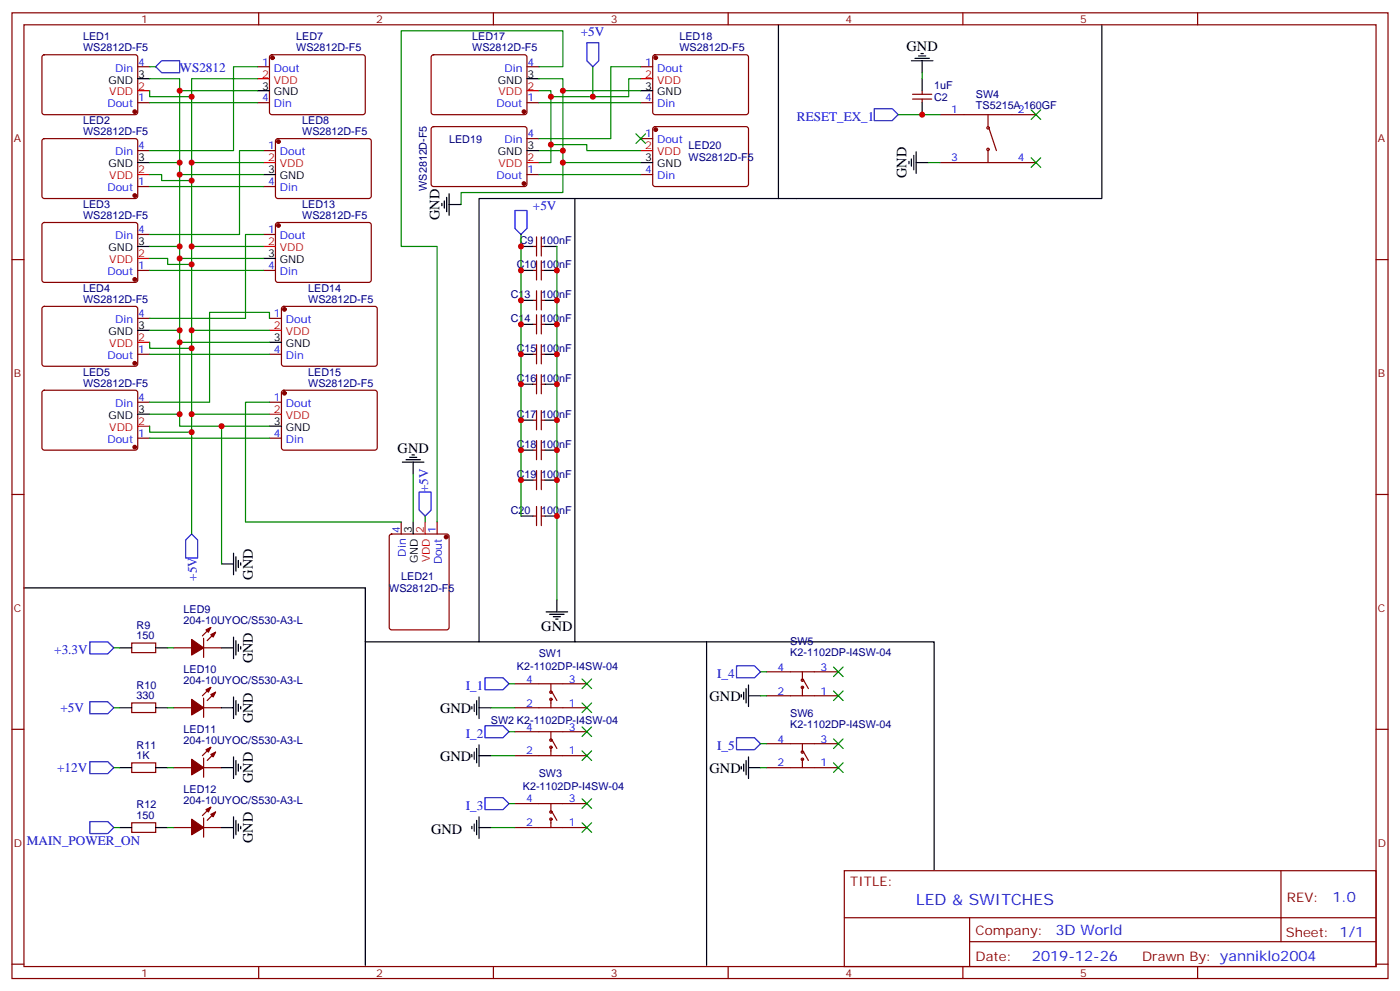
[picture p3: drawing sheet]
<svg xmlns="http://www.w3.org/2000/svg" width="412mm" height="292mm" viewBox="0 0 412 292" stroke-linecap="round" stroke-linejoin="round" font-family="sans-serif">
<g fill="none" stroke="#000" stroke-width=".35">
<path d="M229.3 7.3v51.2h95.3v-51.2M268.5 17.9h6.3M269.5 17.2h4.3M270.6 16.5h2.1M271.3 15.8h.7M271.6 17.9v3.5M40.6 23.2h3.5M75.8 26.7h3.6M155.2 23.2h3.5M188.7 26.7h3.6M271.6 23.2v3.5M271.6 30.2v3.6"/>
<path d="M40.6 47.9h3.5M77.6 51.4h3.5M130.2 59.9v.7M130.9 59.2v2.1M131.6 58.1v4.2M132.3 57v6.4M155.2 44.3h3.5M169.3 58.5v130.5M188.7 47.9h3.6M229.3 58.5h-88.2v130.5M267.8 47.5v.7M268.5 46.8v2.1"/>
<path d="M269.2 45.8v4.2M269.9 47.9h3.5M269.9 44.7v6.3M40.6 72.6h3.5M77.6 76.1h3.5M132.3 60.2h3.5M153.5 72.6h3.5M153.5 79.6h3.5M160.5 72.6h3.5M160.5 79.6h3.5M40.6 97.3h3.5M153.5 88.4h3.5"/>
<path d="M153.5 95.5h3.5M160.5 88.4h3.5M160.5 95.5h3.5M79.4 100.8h3.5M153.5 104.3h3.5M153.5 113.1h3.5M160.5 104.3h3.5M160.5 113.1h3.5M40.6 122h3.5M79.4 125.5h3.5M118.5 136.1h6.4M119.6 135.4h4.2"/>
<path d="M120.6 134.7h2.2M121.4 133.9h.7M121.7 136.1v3.5M153.5 123.7h3.5M153.5 132.5h3.5M160.5 123.7h3.5M160.5 132.5h3.5M121.7 153.7v3.5M153.5 141.4h3.5M153.5 151.9h3.5M160.5 141.4h3.5M160.5 151.9h3.5"/>
<path d="M7.1 173.1h100.5v111.1M65.3 166.1h3.5M68.8 162.9v6.3M69.5 163.9v4.3M70.2 165v2.1M70.9 165.7v.7M164 176.6v3.6M35.3 190.7h3.5M45.9 190.7h3.5M65.3 190.7h3.5M68.8 187.6v6.3M69.5 188.6v4.3"/>
<path d="M70.2 189.7v2.1M70.9 190.4v.7M107.6 189h100.5v95.2M160.9 180.2h6.3M161.9 180.9h4.3M163 181.6h2.1M163.7 182.3h.7M208.1 189h67.1v67M35.3 208.4h3.5M45.9 208.4h3.5M65.3 208.4h3.5M68.8 205.2v6.4"/>
<path d="M69.5 206.3v4.2M70.2 207.3v2.1M70.9 208v.7M139 208v.7M139.7 207.3v2.1M140.4 206.3v4.2M141.1 208.4h3.5M141.1 205.2v6.4M141.1 219.3v6.4M218.4 204.5v.7M219.1 203.8v2.1M219.8 202.7v4.3"/>
<path d="M220.5 201.7v6.3M220.5 204.9h3.5M35.3 226h3.5M45.9 226h3.5M65.3 226h3.5M68.8 222.8v6.4M69.5 223.9v4.2M70.2 225v2.1M70.9 225.7v.7M139 222.1v.7M139.7 221.4v2.2M140.4 220.4v4.2"/>
<path d="M141.1 222.5h3.5M218.4 225.7v.7M219.1 225v2.1M219.8 223.9v4.2M220.5 226h3.5M220.5 222.8v6.4M35.3 243.7h3.5M45.9 243.7h3.5M65.3 243.7h3.5M68.8 240.5v6.3M69.5 241.5v4.3M70.2 242.6v2.1"/>
<path d="M70.9 243.3v.7M139 243.3v.7M139.7 242.6v2.1M140.4 241.5v4.3M141.1 243.7h3.5M141.1 240.5v6.3"/>
</g>
<g fill="none" stroke="#870000" stroke-width=".35">
<path d="M3.5 3.8h405.4v284.3h-405.4zM7.1 7.3h398.2v277.3h-398.2zM12.6 16.3l.5-.2 27 .1 .5 .6-.1 16.5-.6 .5-27.1-.1-.5-.6v-16.3zM40.6 19.6h3.5M75.8 19.6h3.6M76.2 3.8v3.5M79.6 16.3l.5-.2 27.1 .1 .4 .6-.1 16.5-.6 .5-27.1-.1-.4-.6v-16.3zM127.2 16.3l.5-.2 27.1 .1 .4 .6v16.5l-.7 .5-27.1-.1-.4-.6v-16.3zM145.3 3.8v3.5M155.2 19.6h3.5M188.7 19.6h3.6M192.5 16.3l.5-.2 27.1 .1 .4 .6-.1 16.5-.6 .5-27.1-.1-.4-.6v-16.3z"/>
<path d="M214.5 3.8v3.5M283.6 3.8v3.5M352.8 3.8v3.5M40.6 30.2h3.5M75.8 30.2h3.6M127.2 37.5l.5-.2h27.1l.4 .7v16.5l-.7 .4h-27.1l-.4-.7v-16.2zM155.2 30.2h3.5M188.7 30.2h3.6M192.5 37.5l.5-.2h27.1l.4 .7-.1 16.5-.6 .4h-27.1l-.4-.7v-16.2zM268.8 29.2h5.7M268.8 27.8h5.7M271.6 26.7v1.1"/>
<path d="M271.6 29.2v1M276.9 33.8h28.3M291 33.8v3.5M291.4 38l2.1 6.3M12.6 41l.5-.2 27 .1 .5 .6-.1 16.5-.6 .5-27.1-.1-.5-.7v-16.2zM40.6 54.9h3.5M40.6 44.3h3.5M77.6 54.9h3.5M77.6 44.3h3.5M81.4 41l.4-.2 27.1 .1 .5 .6-.1 16.5-.6 .5-27.1-.1-.5-.7v-16.2zM155.2 51.4h3.5M155.2 40.8h3.5"/>
<path d="M188.7 51.4h3.6M188.7 40.8h3.6M276.9 47.9h28.3M291 44.3v3.6M3.5 76.4h3.6M12.6 65.7l.5-.2 27 .1 .5 .6-.1 16.5-.6 .4h-27.1l-.5-.7v-16.2zM40.6 79.6h3.5M40.6 69h3.5M77.6 79.6h3.5M77.6 69h3.5M81.4 65.7l.4-.2 27.1 .1 .5 .6-.1 16.5-.6 .4h-27.1l-.5-.7v-16.2zM157 79.6h1"/>
<path d="M157 72.6h1M158 69.7v5.7M158 76.8v5.6M159.5 79.6h1M159.5 69.7v5.7M159.5 76.8v5.6M159.5 72.6h1M405.3 76.4h3.6M12.6 90.4l.5-.2 27 .1 .5 .6-.1 16.5-.6 .4h-27.1l-.5-.7v-16.2zM40.6 93.7h3.5M79.4 93.7h3.5M83.1 90.4l.5-.2 27.1 .1 .4 .6v16.5l-.7 .4h-27.1l-.4-.7v-16.2z"/>
<path d="M157 88.4h1M157 95.5h1M158 85.6v5.7M158 92.7v5.6M159.5 85.6v5.7M159.5 92.7v5.6M159.5 88.4h1M159.5 95.5h1M12.6 115.1l.5-.2 27 .1 .5 .6-.1 16.5-.6 .4h-27.1l-.5-.7v-16.2zM40.6 104.3h3.5M40.6 118.4h3.5M79.4 104.3h3.5"/>
<path d="M79.4 118.4h3.5M83.1 115.1l.5-.2 27.1 .1 .4 .6v16.5l-.7 .4h-27.1l-.4-.7v-16.2zM157 104.3h1M157 113.1h1M158 101.5v5.6M158 110.3v5.7M159.5 104.3h1M159.5 101.5v5.6M159.5 110.3v5.7M159.5 113.1h1M40.6 129h3.5M79.4 129h3.5"/>
<path d="M157 123.7h1M157 132.5h1M158 120.9v5.6M158 129.7v5.7M158 138.5v5.7M159.5 120.9v5.6M159.5 129.7v5.7M159.5 138.5v5.7M159.5 123.7h1M159.5 132.5h1M3.5 145.6h3.6M114.9 157.4l.5-.2h16.2l.6 .5 .1 27-.5 .7-16.4 .1-.7-.5v-27.1z"/>
<path d="M118.2 153.7v3.5M128.8 153.7v3.5M157 141.4h1M157 151.9h1M158 149.1v5.7M159.5 149.1v5.7M159.5 141.4h1M159.5 151.9h1M405.3 145.6h3.6M38.8 189.3h7.1v2.9h-7.1zM51.2 190.7h5.2M60 187.9v5.7"/>
<path d="M60 190.7h5.3M62.1 184.7l-2.5 2.5M63.5 186.2l-2.5 2.4M225.8 197.8h21.1M236.4 197.8v2.5M3.5 214.7h3.6M38.8 207h7.1v2.8h-7.1zM51.2 208.4h5.2M60 205.6v5.6M60 208.4h5.3M62.1 202.4l-2.5 2.5M63.5 203.8l-2.5 2.5"/>
<path d="M151.7 208.4h21.2M151.7 201.3h21.2M151.7 215.4h21.2M162.3 201.3v2.5M162.3 205.9v2.5M162.3 215.4v2.5M162.6 203.8l1.4 2.5M162.6 217.9l1.4 2.5M225.8 204.9h21.1M225.8 219h21.1M236.4 202.4v2.5M236.4 219v2.4"/>
<path d="M236.7 200.3l1.4 2.4M405.3 214.7h3.6M38.8 224.6h7.1v2.8h-7.1zM51.2 226h5.2M60 223.2v5.6M60 226h5.3M62.1 220l-2.5 2.5M62.1 237.7l-2.5 2.4M63.5 221.4l-2.5 2.5M63.5 239.1l-2.5 2.4M151.7 222.5h21.2M151.7 236.6h21.2"/>
<path d="M162.3 220v2.5M162.3 236.6v2.5M162.6 239.1l1.4 2.4M225.8 226h21.1M236.4 223.6v2.4M236.7 221.4l1.4 2.5M38.8 242.3h7.1v2.8h-7.1zM51.2 243.7h5.2M60 240.8v5.7M60 243.7h5.3M151.7 243.7h21.2M162.3 241.2v2.5"/>
<path d="M248.7 256.4h156.6v28.2h-156.6zM377.3 256.4v20.9M248.7 270.2h156.5M285.6 277.3h119.6M285.6 270.2v14.1M3.5 283.9h3.6M76.2 284.6v3.5M145.3 284.6v3.5M214.5 284.6v3.5M283.6 284.6v3.5M352.8 284.6v3.5M405.3 283.9h3.6"/>
<circle cx="291" cy="37.6" r=".35"/>
<circle cx="291" cy="44" r=".35"/>
<circle cx="162.3" cy="205.9" r=".35"/>
<circle cx="162.3" cy="203.8" r=".35"/>
<circle cx="162.3" cy="217.9" r=".35"/>
<circle cx="236.4" cy="200.3" r=".35"/>
<circle cx="236.4" cy="202.4" r=".35"/>
<circle cx="162.3" cy="220" r=".35"/>
<circle cx="162.3" cy="239.1" r=".35"/>
<circle cx="236.4" cy="223.6" r=".35"/>
<circle cx="236.4" cy="221.4" r=".35"/>
<circle cx="162.3" cy="241.2" r=".35"/>
</g>
<g fill="#870000" stroke="#870000" stroke-width=".35">
<path d="M62.1 186.9l1.4-.7-.7 1.4z"/>
<path d="M60.7 185.5l1.4-.8-.7 1.5z"/>
<path d="M56.4 188.3l3.6 2.4-3.6 2.2z"/>
<path d="M62.1 204.5l1.4-.7-.7 1.4z"/>
<path d="M60.7 203.1l1.4-.7-.7 1.4z"/>
<path d="M56.4 205.9l3.6 2.5-3.6 2.1z"/>
<path d="M62.1 222.1l1.4-.7-.7 1.4z"/>
<path d="M60.7 220.7l1.4-.7-.7 1.4z"/>
<path d="M56.4 223.6l3.6 2.4-3.6 2.1z"/>
<path d="M62.1 239.8l1.4-.7-.7 1.4z"/>
<path d="M60.7 238.4l1.4-.7-.7 1.4z"/>
<path d="M56.4 241.2l3.6 2.5-3.6 2.1z"/>
<circle cx="39.7" cy="32.9" r=".53"/>
<circle cx="39.7" cy="57.6" r=".53"/>
<circle cx="39.7" cy="82.3" r=".53"/>
<circle cx="39.7" cy="107" r=".53"/>
<circle cx="39.7" cy="131.7" r=".53"/>
<circle cx="80.3" cy="17" r=".53"/>
<circle cx="82" cy="41.7" r=".53"/>
<circle cx="82" cy="66.4" r=".53"/>
<circle cx="83.8" cy="91.1" r=".53"/>
<circle cx="83.8" cy="115.8" r=".53"/>
<circle cx="154.3" cy="32.9" r=".53"/>
<circle cx="193.1" cy="17" r=".53"/>
<circle cx="154.3" cy="54" r=".53"/>
<circle cx="193.1" cy="38.2" r=".53"/>
<circle cx="131.4" cy="158.1" r=".53"/>
</g>
<g fill="none" stroke="#f00" stroke-width=".35">
<path d="M40.6 26.7h3.5M75.8 23.2h3.6M155.2 26.7h3.5M188.7 23.2h3.6M40.6 51.4h3.5M77.6 47.9h3.5M155.2 47.9h3.5M188.7 44.3h3.6M40.6 76.1h3.5M77.6 72.6h3.5M79.4 97.3h3.5M40.6 100.8h3.5"/>
<path d="M40.6 125.5h3.5M79.4 122h3.5M125.2 153.7v3.5"/>
</g>
<g fill="none" stroke="#00f" stroke-width=".35">
<path d="M47.6 17.9h5.3v3.5h-5.3l-1.7-1.8zM172.9 12.6h3.5v5.3l-1.8 1.7-1.7-1.7zM257.5 32h5.3l1.8 1.8-1.8 1.7h-5.3zM151.7 62h3.5v5.3l-1.7 1.7-1.8-1.7zM56.4 157.2l1.8 1.8v5.3h-3.5v-5.3zM123.5 144.9h3.5v5.3l-1.8 1.7-1.7-1.7zM26.5 189h5.2l1.8 1.7-1.8 1.8h-5.2zM142.9 199.6h5.3l1.7 1.7-1.7 1.8h-5.3zM217 196h5.2l1.8 1.8-1.8 1.8h-5.2zM26.5 206.6h5.2l1.8 1.8-1.8 1.7h-5.2zM142.9 213.7h5.3l1.7 1.7-1.7 1.8h-5.3zM217 217.2h5.2l1.8 1.8-1.8 1.7h-5.2z"/>
<path d="M26.5 224.3h5.2l1.8 1.7-1.8 1.8h-5.2zM142.9 234.8h5.3l1.7 1.8-1.7 1.8h-5.3zM26.5 241.9h5.2l1.8 1.8-1.8 1.7h-5.2z"/>
</g>
<g fill="none" stroke="#008700" stroke-width=".35">
<path d="M44.1 19.6h1.8M75.8 19.6h-7v24.7h-24.7M158.7 19.6h7.1v-10.5h-47.6v63.5h10.6v81.1M174.6 19.6v8.9M188.7 19.6h-8.8v21.2h-21.2M44.1 23.2h8.8v24.7h-8.8M44.1 26.7v1.8h12.3M44.1 30.2h31.7M52.9 26.7h22.9M75.8 23.2h-19.4v134M158.7 23.2h7.1v21.1h-7.1M158.7 30.2h30"/>
<path d="M162.3 28.5v19.4h-3.6M165.8 26.7h22.9M188.7 23.2h-3.5v5.3h-22.9v-1.8h-3.6M264.6 33.8h12.3M271.6 21.4v1.8M44.1 51.4h3.5v1.8h8.8M44.1 54.9h33.5M52.9 47.9v24.7h-8.8M52.9 51.4h24.7M56.4 47.9h21.2M77.6 44.3h-7v24.7h-26.5M158.7 51.4h30"/>
<path d="M162.3 42.6h10.6v1.7h15.8M165.8 44.3v3.6h22.9M165.8 47.9v8.8h-30v3.5M273.4 47.9h3.5M44.1 76.1h5.3v1.8h7M44.1 79.6h33.5M52.9 72.6v24.7h-8.8M52.9 76.1h24.7M56.4 72.6h21.2M77.6 69h-5.3v24.7h-28.2M153.5 69v82.9M164 72.6v104"/>
<path d="M52.9 97.3v24.7h-8.8M56.4 97.3h23M79.4 93.7v-1.7h-17.7v26.4h-17.6M44.1 100.8v1.8h12.3M44.1 104.3h35.3M52.9 100.8h26.5M79.4 118.4h-7.1v35.3h45.9M44.1 125.5v1.7h12.3M44.1 129h35.3M52.9 122v3.5h26.5M56.4 122h23M65.3 125.5v40.6"/>
<path d="M121.7 139.6v14.1M125.2 151.9v1.8M33.5 190.7h1.8M49.4 190.7h1.8M224 197.8h1.8M33.5 208.4h1.8M49.4 208.4h1.8M144.6 208.4h7.1M149.9 201.3h1.8M149.9 215.4h1.8M224 219h1.8M224 204.9h1.8"/>
<path d="M33.5 226h1.8M49.4 226h1.8M144.6 222.5h7.1M149.9 236.6h1.8M224 226h1.8M33.5 243.7h1.8M49.4 243.7h1.8M144.6 243.7h7.1"/>
</g>
<g fill="#c00">
<circle cx="153.5" cy="72.6" r=".88"/>
<circle cx="153.5" cy="79.6" r=".88"/>
<circle cx="153.5" cy="88.4" r=".88"/>
<circle cx="153.5" cy="95.5" r=".88"/>
<circle cx="153.5" cy="104.3" r=".88"/>
<circle cx="153.5" cy="113.1" r=".88"/>
<circle cx="153.5" cy="123.7" r=".88"/>
<circle cx="153.5" cy="132.5" r=".88"/>
<circle cx="153.5" cy="141.4" r=".88"/>
<circle cx="164" cy="141.4" r=".88"/>
<circle cx="164" cy="123.7" r=".88"/>
<circle cx="164" cy="104.3" r=".88"/>
<circle cx="164" cy="88.4" r=".88"/>
<circle cx="65.3" cy="125.5" r=".88"/>
<circle cx="165.8" cy="47.9" r=".88"/>
<circle cx="174.6" cy="28.5" r=".88"/>
<circle cx="162.3" cy="28.5" r=".88"/>
<circle cx="56.4" cy="28.5" r=".88"/>
<circle cx="56.4" cy="53.2" r=".88"/>
<circle cx="56.4" cy="77.9" r=".88"/>
<circle cx="56.4" cy="102.6" r=".88"/>
<circle cx="56.4" cy="127.2" r=".88"/>
<circle cx="165.8" cy="26.7" r=".88"/>
<circle cx="52.9" cy="76.1" r=".88"/>
<circle cx="52.9" cy="26.7" r=".88"/>
<circle cx="52.9" cy="97.3" r=".88"/>
<circle cx="52.9" cy="47.9" r=".88"/>
<circle cx="271.6" cy="33.8" r=".88"/>
<circle cx="52.9" cy="72.6" r=".88"/>
<circle cx="52.9" cy="51.4" r=".88"/>
<circle cx="52.9" cy="100.8" r=".88"/>
<circle cx="165.8" cy="44.3" r=".88"/>
<circle cx="56.4" cy="122" r=".88"/>
<circle cx="56.4" cy="97.3" r=".88"/>
<circle cx="56.4" cy="72.6" r=".88"/>
<circle cx="56.4" cy="47.9" r=".88"/>
<circle cx="162.3" cy="42.6" r=".88"/>
<circle cx="52.9" cy="122" r=".88"/>
<circle cx="164" cy="79.6" r=".88"/>
<circle cx="164" cy="95.5" r=".88"/>
<circle cx="164" cy="113.1" r=".88"/>
<circle cx="164" cy="132.5" r=".88"/>
<circle cx="164" cy="151.9" r=".88"/>
</g>
<g fill="#c00" stroke="#008700" stroke-width=".35">
<path d="M303.7 32.3l2.9 2.9zM303.7 35.2l2.9-2.9z"/>
<path d="M303.7 46.5l2.9 2.8zM306.6 46.5l-2.9 2.8z"/>
<path d="M187.3 39.4l2.8 2.8zM190.1 39.4l-2.8 2.8z"/>
<path d="M245.5 196.4l2.9 2.8zM248.4 196.4l-2.9 2.8z"/>
<path d="M245.5 203.4l2.9 2.9zM248.4 203.4l-2.9 2.9z"/>
<path d="M245.5 217.6l2.9 2.8zM248.4 217.6l-2.9 2.8z"/>
<path d="M245.5 224.6l2.9 2.8zM248.4 224.6l-2.9 2.8z"/>
<path d="M171.4 199.9l2.9 2.8zM174.3 199.9l-2.9 2.8z"/>
<path d="M171.4 207l2.9 2.8zM174.3 207l-2.9 2.8z"/>
<path d="M171.4 214l2.9 2.9zM174.3 214l-2.9 2.9z"/>
<path d="M171.4 221.1l2.9 2.8zM174.3 221.1l-2.9 2.8z"/>
<path d="M171.4 235.2l2.9 2.8zM174.3 235.2l-2.9 2.8z"/>
<path d="M171.4 242.3l2.9 2.8zM174.3 242.3l-2.9 2.8z"/>
</g>
<text font-size="4.6" fill="#00f" x="269.9" y="266.6">LED &amp; SWITCHES</text>
<g font-size="4.2">
<text x="267.1" y="15.1">GND</text>
<text x="267.1" y="52.4" transform="rotate(-90 267.1 52.4)">GND</text>
<text x="129.5" y="64.8" transform="rotate(-90 129.5 64.8)">GND</text>
<text x="117.1" y="133.3">GND</text>
<text x="74.4" y="170.6" transform="rotate(-90 74.4 170.6)">GND</text>
<text x="159.5" y="185.8">GND</text>
<text x="74.4" y="195.3" transform="rotate(-90 74.4 195.3)">GND</text>
<text x="129.7" y="209.8">GND</text>
<text x="209" y="206.3">GND</text>
<text x="74.4" y="213" transform="rotate(-90 74.4 213)">GND</text>
<text x="129.7" y="223.9">GND</text>
<text x="209" y="227.5">GND</text>
<text x="74.4" y="230.6" transform="rotate(-90 74.4 230.6)">GND</text>
<text x="127" y="245.4">GND</text>
<text x="74.4" y="248.2" transform="rotate(-90 74.4 248.2)">GND</text>
</g>
<g font-size="4.2" fill="#00f">
<text x="392.5" y="265.6">1.0</text>
<text x="310.9" y="275.2">3D World</text>
<text x="304" y="283">2019-12-26</text>
</g>
<g font-size="3.9" fill="#00f">
<text x="171.1" y="10.7">+5V</text>
<text x="52.9" y="21.2">WS2812</text>
<text x="234.7" y="35.5">RESET_EX_1</text>
<text x="157" y="61.8">+5V</text>
<text x="126.2" y="144.9" transform="rotate(-90 126.2 144.9)">+5V</text>
<text x="58" y="171" transform="rotate(-90 58 171)">+5V</text>
<text x="16" y="192.6">+3.3V</text>
<text x="137.2" y="203.1">I_1</text>
<text x="211.3" y="199.6">I_4</text>
<text x="17.8" y="209.6">+5V</text>
<text x="137.2" y="217.2">I_2</text>
<text x="211.3" y="220.7">I_5</text>
<text x="16.9" y="227.3">+12V</text>
<text x="137.2" y="238.4">I_3</text>
<text x="7.9" y="248.8">MAIN_POWER_ON</text>
</g>
<g font-size="3.9" fill="#800">
<text x="250.5" y="260.9">TITLE:</text>
<text x="379.1" y="265.6">REV:</text>
<text x="287.4" y="275.1">Company:</text>
<text x="378.7" y="275.8">Sheet: 1/1</text>
<text x="287.4" y="282.8">Date:</text>
<text x="336.4" y="282.9">Drawn By: yanniklo2004</text>
</g>
<g font-size="3.2" fill="#000080">
<text x="24.5" y="11.9">LED1</text>
<text x="87.3" y="11.9">LED7</text>
<text x="139.1" y="11.9">LED17</text>
<text x="200.1" y="11.9">LED18</text>
<text x="24.5" y="15.1">WS2812D-F5</text>
<text x="87.3" y="15.1">WS2812D-F5</text>
<text x="139.1" y="15.1">WS2812D-F5</text>
<text x="200.1" y="15.1">WS2812D-F5</text>
<text x="275.2" y="26.1">1uF</text>
<text x="275.2" y="29.6">C2</text>
<text x="287.5" y="28.9">SW4</text>
<text x="287.5" y="32">TS5215A 160GF</text>
<text x="24.5" y="39.8">WS2812D-F5</text>
<text x="24.5" y="36.6">LED2</text>
<text x="89" y="39.8">WS2812D-F5</text>
<text x="89" y="36.6">LED8</text>
<text x="132.3" y="42.1">LED19</text>
<text x="202.8" y="47.4">WS2812D-F5</text>
<text x="202.8" y="43.9">LED20</text>
<text x="125.8" y="56.2" transform="rotate(-90 125.8 56.2)">WS2812D-F5</text>
<text x="24.5" y="64.5">WS2812D-F5</text>
<text x="24.5" y="61.3">LED3</text>
<text x="89" y="64.5">WS2812D-F5</text>
<text x="89" y="61.3">LED13</text>
<text x="153.1" y="71.9">C9</text>
<text x="159.4" y="71.9">100nF</text>
<text x="152.2" y="79">C10</text>
<text x="159.4" y="79">100nF</text>
<text x="24.5" y="89.1">WS2812D-F5</text>
<text x="24.5" y="86">LED4</text>
<text x="90.8" y="89.1">WS2812D-F5</text>
<text x="90.8" y="86">LED14</text>
<text x="150.4" y="87.8">C13</text>
<text x="159.4" y="87.8">100nF</text>
<text x="150.4" y="94.9">C14</text>
<text x="159.4" y="94.9">100nF</text>
<text x="152.2" y="103.7">C15</text>
<text x="159.4" y="103.7">100nF</text>
<text x="24.5" y="113.8">WS2812D-F5</text>
<text x="24.5" y="110.7">LED5</text>
<text x="90.8" y="113.8">WS2812D-F5</text>
<text x="90.8" y="110.7">LED15</text>
<text x="152.2" y="112.5">C16</text>
<text x="159.4" y="112.5">100nF</text>
<text x="152.2" y="123.1">C17</text>
<text x="159.4" y="123.1">100nF</text>
<text x="152.2" y="131.9">C18</text>
<text x="159.4" y="131.9">100nF</text>
<text x="152.2" y="140.7">C19</text>
<text x="159.4" y="140.7">100nF</text>
<text x="150.4" y="151.3">C20</text>
<text x="159.4" y="151.3">100nF</text>
<text x="118.2" y="170.8">LED21</text>
<text x="114.7" y="174.3">WS2812D-F5</text>
<text x="40.2" y="185.1">R9</text>
<text x="54.1" y="183.7">204-10UYOC/S530-A3-L</text>
<text x="54.1" y="180.5">LED9</text>
<text x="40.2" y="188.3">150</text>
<text x="232.8" y="189.9">SW5</text>
<text x="152.3" y="197.2">K2-1102DP-I4SW-04</text>
<text x="158.7" y="193.4">SW1</text>
<text x="232.8" y="193">K2-1102DP-I4SW-04</text>
<text x="40.2" y="202.8">R10</text>
<text x="54.1" y="201.3">204-10UYOC/S530-A3-L</text>
<text x="54.1" y="198.1">LED10</text>
<text x="40.2" y="205.9">330</text>
<text x="54.1" y="215.8">LED11</text>
<text x="144.6" y="213.1">SW2 K2-1102DP-I4SW-04</text>
<text x="232.8" y="214.2">K2-1102DP-I4SW-04</text>
<text x="232.8" y="211">SW6</text>
<text x="40.2" y="220.4">R11</text>
<text x="54.1" y="219">204-10UYOC/S530-A3-L</text>
<text x="40.2" y="223.6">1K</text>
<text x="54.1" y="233.4">LED12</text>
<text x="154" y="232.5">K2-1102DP-I4SW-04</text>
<text x="158.7" y="228.7">SW3</text>
<text x="40.2" y="238">R12</text>
<text x="54.1" y="236.6">204-10UYOC/S530-A3-L</text>
<text x="40.2" y="241.2">150</text>
</g>
<g font-size="3.2" fill="#800">
<text x="41.6" y="6.8">1</text>
<text x="110.8" y="6.8">2</text>
<text x="179.9" y="6.8">3</text>
<text x="249.1" y="6.8">4</text>
<text x="318.2" y="6.8">5</text>
<text x="4.1" y="41.9">A</text>
<text x="405.9" y="41.9">A</text>
<text x="4.1" y="111">B</text>
<text x="405.9" y="111">B</text>
<text x="4.1" y="180.2">C</text>
<text x="405.9" y="180.2">C</text>
<text x="4.1" y="249.3">D</text>
<text x="405.9" y="249.3">D</text>
<text x="41.6" y="287.6">1</text>
<text x="110.8" y="287.6">2</text>
<text x="179.9" y="287.6">3</text>
<text x="249.1" y="287.6">4</text>
<text x="318.2" y="287.6">5</text>
</g>
<g font-size="3.2" fill="#00f">
<text x="33.9" y="21.1">Din</text>
<text x="40.7" y="19.3">4</text>
<text x="77.2" y="19.3">1</text>
<text x="80.7" y="21.1">Dout</text>
<text x="148.6" y="21.1">Din</text>
<text x="155.4" y="19.3">4</text>
<text x="190.1" y="19.3">1</text>
<text x="193.6" y="21.1">Dout</text>
<text x="40.7" y="29.9">1</text>
<text x="77.2" y="29.9">4</text>
<text x="155.4" y="29.9">1</text>
<text x="190.1" y="29.9">4</text>
<text x="31.6" y="31.6">Dout</text>
<text x="80.7" y="31.6">Din</text>
<text x="146.3" y="31.6">Dout</text>
<text x="193.6" y="31.6">Din</text>
<text x="280.2" y="33.4">1</text>
<text x="299.9" y="33.4">2</text>
<text x="155.4" y="40.5">4</text>
<text x="190.1" y="40.5">1</text>
<text x="33.9" y="45.8">Din</text>
<text x="40.7" y="44">4</text>
<text x="78.9" y="44">1</text>
<text x="82.4" y="45.8">Dout</text>
<text x="148.6" y="42.2">Din</text>
<text x="193.6" y="42.2">Dout</text>
<text x="280.2" y="47.5">3</text>
<text x="299.9" y="47.5">4</text>
<text x="146.3" y="52.8">Dout</text>
<text x="155.4" y="51">1</text>
<text x="190.1" y="51">4</text>
<text x="193.6" y="52.8">Din</text>
<text x="31.6" y="56.3">Dout</text>
<text x="40.7" y="54.6">1</text>
<text x="78.9" y="54.6">4</text>
<text x="82.4" y="56.3">Din</text>
<text x="33.9" y="70.4">Din</text>
<text x="40.7" y="68.7">4</text>
<text x="78.9" y="68.7">1</text>
<text x="82.4" y="70.4">Dout</text>
<text x="31.6" y="81">Dout</text>
<text x="40.7" y="79.3">1</text>
<text x="78.9" y="79.3">4</text>
<text x="82.4" y="81">Din</text>
<text x="33.9" y="95.1">Din</text>
<text x="40.7" y="93.4">4</text>
<text x="80.7" y="93.4">1</text>
<text x="84.2" y="95.1">Dout</text>
<text x="31.6" y="105.7">Dout</text>
<text x="40.7" y="104">1</text>
<text x="80.7" y="104">4</text>
<text x="84.2" y="105.7">Din</text>
<text x="33.9" y="119.8">Din</text>
<text x="40.7" y="118.1">4</text>
<text x="80.7" y="118.1">1</text>
<text x="84.2" y="119.8">Dout</text>
<text x="31.6" y="130.4">Dout</text>
<text x="40.7" y="128.7">1</text>
<text x="80.7" y="128.7">4</text>
<text x="84.2" y="130.4">Din</text>
<text x="117.8" y="157.1" transform="rotate(-90 117.8 157.1)">4</text>
<text x="128.4" y="157.1" transform="rotate(-90 128.4 157.1)">1</text>
<text x="119.6" y="163.9" transform="rotate(-90 119.6 163.9)">Din</text>
<text x="130.2" y="166.2" transform="rotate(-90 130.2 166.2)">Dout</text>
<text x="229.1" y="197.4">4</text>
<text x="241.7" y="197.4">3</text>
<text x="155" y="201">4</text>
<text x="167.6" y="201">3</text>
<text x="155" y="208">2</text>
<text x="167.6" y="208">1</text>
<text x="229.1" y="204.5">2</text>
<text x="241.7" y="204.5">1</text>
<text x="155" y="215.1">4</text>
<text x="167.6" y="215.1">3</text>
<text x="229.1" y="218.6">4</text>
<text x="241.7" y="218.6">3</text>
<text x="155" y="222.1">2</text>
<text x="167.6" y="222.1">1</text>
<text x="229.1" y="225.7">2</text>
<text x="241.7" y="225.7">1</text>
<text x="155" y="236.3">4</text>
<text x="167.6" y="236.3">3</text>
<text x="155" y="243.3">2</text>
<text x="167.6" y="243.3">1</text>
</g>
<g font-size="3.2">
<text x="40.7" y="22.8">3</text>
<text x="155.4" y="22.8">3</text>
<text x="32" y="24.6">GND</text>
<text x="77.2" y="26.4">3</text>
<text x="80.7" y="28.1">GND</text>
<text x="146.6" y="24.6">GND</text>
<text x="190.1" y="26.4">3</text>
<text x="193.6" y="28.1">GND</text>
<text x="40.7" y="47.5">3</text>
<text x="146.6" y="45.8">GND</text>
<text x="155.4" y="44">3</text>
<text x="190.1" y="47.5">3</text>
<text x="32" y="49.3">GND</text>
<text x="78.9" y="51">3</text>
<text x="82.4" y="52.8">GND</text>
<text x="193.6" y="49.3">GND</text>
<text x="32" y="74">GND</text>
<text x="40.7" y="72.2">3</text>
<text x="78.9" y="75.7">3</text>
<text x="82.4" y="77.5">GND</text>
<text x="32" y="98.7">GND</text>
<text x="40.7" y="96.9">3</text>
<text x="80.7" y="100.4">3</text>
<text x="84.2" y="102.2">GND</text>
<text x="32" y="123.4">GND</text>
<text x="40.7" y="121.6">3</text>
<text x="80.7" y="125.1">3</text>
<text x="84.2" y="126.9">GND</text>
<text x="121.4" y="157.1" transform="rotate(-90 121.4 157.1)">3</text>
<text x="123.1" y="165.8" transform="rotate(-90 123.1 165.8)">GND</text>
</g>
<g font-size="3.2" fill="#f00">
<text x="77.2" y="22.8">2</text>
<text x="190.1" y="22.8">2</text>
<text x="32.2" y="28.1">VDD</text>
<text x="40.7" y="26.4">2</text>
<text x="80.7" y="24.6">VDD</text>
<text x="146.9" y="28.1">VDD</text>
<text x="155.4" y="26.4">2</text>
<text x="193.6" y="24.6">VDD</text>
<text x="78.9" y="47.5">2</text>
<text x="155.4" y="47.5">2</text>
<text x="190.1" y="44">2</text>
<text x="193.6" y="45.8">VDD</text>
<text x="32.2" y="52.8">VDD</text>
<text x="40.7" y="51">2</text>
<text x="82.4" y="49.3">VDD</text>
<text x="146.9" y="49.3">VDD</text>
<text x="32.2" y="77.5">VDD</text>
<text x="40.7" y="75.7">2</text>
<text x="78.9" y="72.2">2</text>
<text x="82.4" y="74">VDD</text>
<text x="40.7" y="100.4">2</text>
<text x="80.7" y="96.9">2</text>
<text x="84.2" y="98.7">VDD</text>
<text x="32.2" y="102.2">VDD</text>
<text x="40.7" y="125.1">2</text>
<text x="80.7" y="121.6">2</text>
<text x="84.2" y="123.4">VDD</text>
<text x="32.2" y="126.9">VDD</text>
<text x="124.9" y="157.1" transform="rotate(-90 124.9 157.1)">2</text>
<text x="126.6" y="165.6" transform="rotate(-90 126.6 165.6)">VDD</text>
</g>
</svg>
